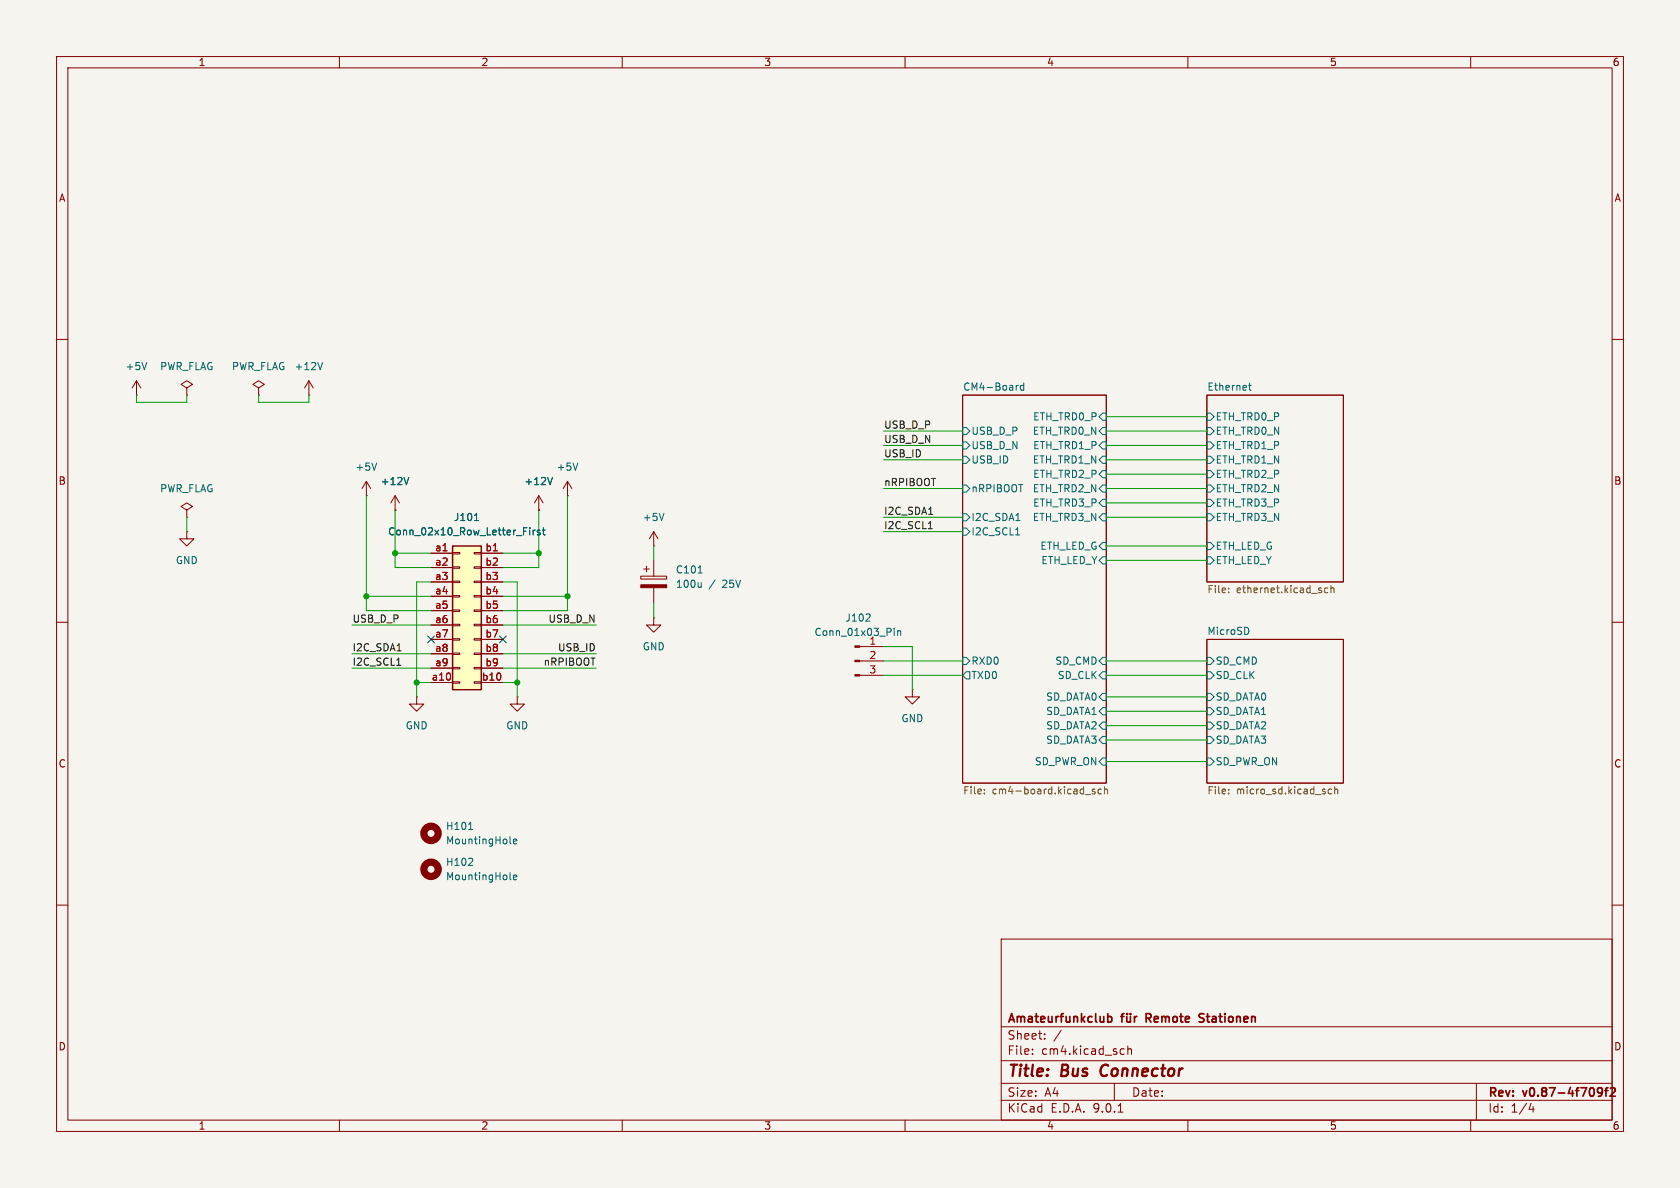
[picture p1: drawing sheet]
<svg xmlns="http://www.w3.org/2000/svg" width="297mm" height="210mm" viewBox="0 0 297 210" stroke-linecap="round" stroke-linejoin="round" font-family="sans-serif">
<path d="M0 0h297v210h-297z" fill="#f5f4ef" stroke="#f5f4ef" stroke-width=".18"/>
<g fill="none" stroke="#840000" stroke-width=".18">
<path d="M10 10h277v190h-277zM12 12h273v186h-273zM60 10v2M110 10v2M160 10v2M210 10v2M260 10v2M10 60h2M24.1 69.9h.1M24.1 67.3l-.7 1.3M24.1 67.3l.8 1.3M24.1 67.3v2.6"/>
<path d="M33 68.6l1-.7-1-.6-1 .6 1 .7v1.3M33 69.9h.1M45.7 68.6l1-.7-1-.6-1 .6 1 .7v1.3M45.7 69.9h.1M54.6 69.9h.1M54.6 67.3l-.8 1.3M54.6 67.3l.8 1.3M54.6 67.3v2.6M170.2 69.9h25.4v68.5h-25.4zM213.4 69.9h24.1v33h-24.1zM285 60h2M33 90.2l1-.7-1-.6-1 .6 1 .7v1.2"/>
<path d="M33 91.4h.1M33 94v1.3h1.3l-1.3 1.2-1.3-1.2h1.3M33 94h.1M64.8 87.6h.1M64.8 85.1l-.8 1.3M64.8 85.1l.7 1.3M64.8 85.1v2.5M69.8 90.2h.1M69.8 87.6l-.7 1.3M69.8 87.6l.8 1.3M69.8 87.6v2.6M95.2 90.2h.1"/>
<path d="M95.2 87.6l-.7 1.3M95.2 87.6l.8 1.3M95.2 87.6v2.6M100.3 87.6h.1M100.3 85.1l-.7 1.3M100.3 85.1l.8 1.3M100.3 85.1v2.5M115.6 96.5h.1M115.6 94v2.5M115.6 99.1v2.8M115.6 94l-.8 1.3M115.6 94l.7 1.3"/>
<path d="M10 110h2M113.3 101.9h4.6v.5h-4.6zM113.8 100.6h1M114.3 100.1v1M115.6 109.2v1.3h1.2l-1.2 1.3-1.3-1.3h1.3M115.6 109.2h.1M115.6 103.9v2.8M152 114.3h4.2M152 116.8h4.2M152 119.4h4.2M213.4 113h24.1v25.4h-24.1zM285 110h2"/>
<path d="M73.7 123.2v1.3h1.2l-1.2 1.2-1.3-1.2h1.3M73.7 123.2h.1M91.4 123.2v1.3h1.3l-1.3 1.2-1.2-1.2h1.2M91.4 123.2h.1M161.3 121.9v1.3h1.3l-1.3 1.3-1.3-1.3h1.3M161.3 121.9h.1M10 160h2M177 166h108v32h-108zM285 160h2M60 198v2M110 198v2M160 198v2"/>
<path d="M177 194.5h108M177 191.5h108M177 187.5h108M177 181.5h108M182.5 186.3v.1M182.5 185.5v.1M184.7 183.6v.1M184.7 182.8v.1M187.6 182.1l-1.3 2M197 191.5v3M197.7 196.6h.8M198.3 185.4l.4 .1"/>
<path d="M198.7 186.3l-.4 .1M199.4 185.5l.2-.1 .4 .1v.9M199.4 184.9v1.5M210 198v2M260 198v2M261 191.5v6.5M270.7 195l-.4 1.1h.9M271 195.6v1"/>
</g>
<g fill="none" stroke="#840000" stroke-width=".3">
<path d="M195.8 179.8l.5-.1 .3 .3v.4l-.2 .2h-.6M198.1 179.7h.6M198.7 179.2l-.4 .2v1.3M199.2 179.7l.1 .9 .3 .1 .2-.2M199.3 179.2v.1M199.8 179.2v.1M199.8 179.7v1M200.6 179.7v1M201 179.7l-.3 .1-.1 .2M202.6 180h.6M203.2 179.2h-.6v1.5M212.8 179.3l-.5-.1-.3 .3 .1 .3 .6 .2"/>
<path d="M212 180.6h.7M283.1 192.4h.1a1.26 1.26 0 0 1-.1 1.2M283.3 192.9l-.2 .2M283.7 192.8h.6M284.3 192.3l-.4 .2v1.3M284.7 192.4l.6-.1 .2 .1 .1 .3-1 1.1h1"/>
</g>
<path d="M194.8 188.5a1.27 1.27 0 0 0 0 1.6" fill="none" stroke="#840000" stroke-width=".4"/>
<g fill="none" stroke="#006464" stroke-width=".18">
<path d="M25.9 64.1l-.4 1.2M57 64.1l-.4 1.2M170.2 78.1h.6l.6 .6-.6 .7h-.6zM170.2 75.6h.6l.6 .6-.6 .6h-.6zM180 68.1l-.3 .1M181 68.2l-.4-.1-.2 .3 .1 .5h.5M181 67.7v1.3M194.9 73h.7v1.3h-.7l-.6-.6zM194.9 78.1h.7v1.3h-.7l-.6-.7zM194.9 75.6h.7v1.2h-.7l-.6-.6zM213.4 73h.6l.6 .7-.6 .6h-.6zM213.4 78.1h.6l.6 .6-.6 .7h-.6z"/>
<path d="M213.4 75.6h.6l.6 .6-.6 .6h-.6zM220.7 68.1h.5M220.9 67.7v1.1l.3 .2M66.6 81.9l-.4 1.2M72.3 84.4l-.5 1.3M97.7 84.4l-.5 1.3M102.1 81.9l-.4 1.2M117.4 90.7l-.4 1.3M170.2 85.7h.6l.6 .7-.6 .6h-.6zM170.2 90.8h.6l.6 .6-.6 .7h-.6zM170.2 93.3h.6l.6 .7-.6 .6h-.6zM170.2 80.6h.6l.6 .7-.6 .6h-.6z"/>
<path d="M179.5 94.6h.8M179.6 92h.7M194.9 95.9h.7v1.3h-.7l-.6-.7zM194.9 98.4h.7v1.3h-.7l-.6-.6zM194.9 83.2h.7v1.3h-.7l-.6-.7zM194.9 88.3h.7v1.2h-.7l-.6-.6zM194.9 80.6h.7v1.3h-.7l-.6-.6zM194.9 85.7h.7v1.3h-.7l-.6-.6zM194.9 90.8h.7v1.3h-.7l-.6-.7zM213.4 95.9h.6l.6 .6-.6 .7h-.6zM213.4 98.4h.6l.6 .7-.6 .6h-.6zM213.4 83.2h.6l.6 .6-.6 .7h-.6z"/>
<path d="M213.4 88.3h.6l.6 .6-.6 .6h-.6zM213.4 80.6h.6l.6 .7-.6 .6h-.6zM213.4 85.7h.6l.6 .7-.6 .6h-.6zM213.4 90.8h.6l.6 .6-.6 .7h-.6zM123.4 101.3h.7M124 103v.8M124 103.7l-.2 .1M153.7 108.6l.1 .2v.3l-.8 .7h.8M158.1 111.1v.1M158.1 111.5v.8M158.7 111.5v.8M158.7 111.6l.2-.1 .3 .1v.7"/>
<path d="M170.2 116.2h.6l.6 .6-.6 .7h-.6zM170.8 118.7h.6v1.3h-.6l-.6-.6zM194.9 116.2h.7v1.3h-.7l-.6-.7zM194.9 118.7h.7v1.3h-.7l-.6-.6zM213.4 118.7h.6l.6 .7-.6 .6h-.6zM213.4 116.2h.6l.6 .6-.6 .7h-.6zM220.7 111.1l.1 .3-.1 .6M194.9 122.6h.7v1.2h-.7l-.6-.6zM194.9 130.2h.7v1.2h-.7l-.6-.6zM194.9 125.1h.7v1.3h-.7l-.6-.7zM194.9 127.6h.7v1.3h-.7l-.6-.6zM194.9 134h.7v1.3h-.7l-.6-.7z"/>
<path d="M213.4 134h.6l.6 .6-.6 .7h-.6zM213.4 125.1h.6l.6 .6-.6 .7h-.6zM213.4 122.6h.6l.6 .6-.6 .6h-.6zM213.4 127.6h.6l.6 .7-.6 .6h-.6zM213.4 130.2h.6l.6 .6-.6 .6h-.6zM82.8 153h.8M82.8 146.6h.8M83.5 151.8v.5M90.2 155.3l.1 .2M90.2 149l.1 .2M90.8 155.1l.6-.1-.1-.3h-.4l-.1 .2v.6h.5M90.8 148.7l.6-.1-.1-.2-.4-.1-.1 .2v.6h.5"/>
</g>
<g fill="none" stroke="#725600" stroke-width=".18">
<path d="M217.2 104.7v.1M217.2 104v.1M234.7 104l-.3-.1-.3 .3 .2 .5h.4M235.3 104.1l.2-.2 .3 .1v.8M235.3 103.5v1.3M174 139.6v.1M193.6 139.6l-.3-.1-.2 .2v.2l.5 .1v.3h-.5M194.7 139.6l-.4-.1-.2 .2 .1 .6h.5M195.3 139.6l.1-.1 .3 .1 .1 .7M195.3 139.1v1.2M217.2 139.6v.1M235.4 139.6l-.3-.1-.3 .2 .1 .6h.5"/>
<path d="M236 139.6l.1-.1 .3 .1 .1 .7M236 139.1v1.2M174 140.2v.1M191.9 140.5h.9M217.2 140.2v.1"/>
</g>
<g fill="none" stroke="#840000" stroke-width="1.3">
<circle cx="76.2" cy="153.7" r="1.27"/>
<circle cx="76.2" cy="147.3" r="1.27"/>
</g>
<g fill="#840000" stroke="#840000" stroke-width=".18">
<path d="M113.3 103.4h4.6v.5h-4.6z"/>
<path d="M151.1 114.2h.9v.2h-.9z"/>
<path d="M151.1 116.7h.9v.3h-.9z"/>
<path d="M151.1 119.3h.9v.2h-.9z"/>
</g>
<path d="M80 96.5h5.1v25.4h-5.1z" fill="#ffffc2"/>
<path d="M80 96.5h5.1v25.4h-5.1z" fill="none" stroke="#840000" stroke-width=".25"/>
<g fill="none" stroke="#840000" stroke-width=".18">
<path d="M69.8 90.2h.1M76.2 97.8h3.8M80 97.7h1.3v.2h-1.3zM83.8 97.7h1.3v.2h-1.3zM85.1 97.8h3.8M95.2 90.2h.1M76.2 100.3h3.8M76.2 102.9h3.8M76.2 105.4h3.8M76.2 108h3.8M76.2 110.5h3.8M76.2 113h3.8"/>
<path d="M76.2 115.6h3.8M76.2 118.1h3.8M80 100.2h1.3v.3h-1.3zM80 102.7h1.3v.3h-1.3zM80 105.3h1.3v.2h-1.3zM80 107.8h1.3v.3h-1.3zM80 110.4h1.3v.2h-1.3zM80 112.9h1.3v.3h-1.3zM80 115.4h1.3v.3h-1.3zM80 118h1.3v.2h-1.3zM83.8 100.2h1.3v.3h-1.3zM83.8 102.7h1.3v.3h-1.3z"/>
<path d="M83.8 105.3h1.3v.2h-1.3zM83.8 107.8h1.3v.3h-1.3zM83.8 110.4h1.3v.2h-1.3zM83.8 112.9h1.3v.3h-1.3zM83.8 115.4h1.3v.3h-1.3zM83.8 118h1.3v.2h-1.3zM85.1 100.3h3.8M85.1 102.9h3.8M85.1 105.4h3.8M85.1 108h3.8M85.1 110.5h3.8M85.1 113h3.8"/>
<path d="M85.1 115.6h3.8M85.1 118.1h3.8M76.2 120.7h3.8M80 120.5h1.3v.3h-1.3zM83.8 120.5h1.3v.3h-1.3zM85.1 120.7h3.8"/>
</g>
<path d="M72.3 84.4l-.5 1.3M83.9 92h.7M93.6 93.3v.1M93.6 93.7v.9M94.3 93.7v.9M94.6 93.7l-.3 .3M95.5 93.8l-.3-.1-.2 .2v.2l.5 .1v.3h-.5M95.9 93.7h.5M96.1 93.3v1.1l.3 .2M97.7 84.4l-.5 1.3" fill="none" stroke="#006464" stroke-width=".18"/>
<path d="M164.1 93.5h.7M164.2 90.9h.7M70.1 117.6h.8M70.2 115.1h.7" fill="none" stroke="#0f0f0f" stroke-width=".18"/>
<g fill="none" stroke="#009600" stroke-width=".18">
<path d="M24.1 69.9v1.2h8.9v-1.2M45.7 69.9v1.2h8.9v-1.2M156.2 78.7h14M156.2 76.2h14M195.6 78.7h17.8M195.6 76.2h17.8M195.6 73.7h17.8M33 91.4v2.6M64.8 87.6v20.4h11.4M69.8 90.2v10.1h6.4M69.8 97.8h6.4M88.9 97.8h6.3"/>
<path d="M95.2 90.2v10.1h-6.3M100.3 87.6v20.4h-11.4M115.6 96.5v2.6M156.2 91.4h14M156.2 86.4h14M156.2 81.3h14M156.2 94h14M195.6 91.4h17.8M195.6 86.4h17.8M195.6 81.3h17.8M195.6 83.8h17.8M195.6 88.9h17.8"/>
<path d="M195.6 96.5h17.8M195.6 99.1h17.8M62.2 115.6h14M62.2 118.1h14M62.2 110.5h14M64.8 105.4h11.4M76.2 102.9h-2.5v20.3M88.9 115.6h16.5M88.9 118.1h16.5M88.9 110.5h16.5M88.9 102.9h2.5v20.3M88.9 105.4h11.4"/>
<path d="M115.6 106.7v2.5M156.2 116.8h14M156.2 119.4h14M156.2 114.3h5.1v7.6M195.6 116.8h17.8M195.6 119.4h17.8M73.7 120.7h2.5M88.9 120.7h2.5M195.6 125.7h17.8M195.6 130.8h17.8M195.6 123.2h17.8M195.6 128.3h17.8"/>
<path d="M195.6 134.6h17.8"/>
</g>
<path d="M75.6 112.4l1.2 1.2M76.8 112.4l-1.2 1.2M88.3 112.4l1.2 1.2M89.5 112.4l-1.2 1.2" fill="none" stroke="#000084" stroke-width=".18"/>
<g fill="#009600" stroke="#009600" stroke-width=".18">
<circle cx="73.7" cy="120.7" r=".46"/>
<circle cx="95.2" cy="97.8" r=".46"/>
<circle cx="100.3" cy="105.4" r=".46"/>
<circle cx="91.4" cy="120.7" r=".46"/>
<circle cx="69.8" cy="97.8" r=".46"/>
<circle cx="64.8" cy="105.4" r=".46"/>
</g>
<g font-size="2.8" fill="#840000">
<text x="178" y="190.9">Title:</text>
<text x="187.7" y="190.9">Bus</text>
<text x="195.4" y="190.9">Connector</text>
</g>
<g font-size="2.1" fill="#840000">
<text x="178" y="184">Sheet:</text>
<text x="178" y="181.2">Amateurfunkclub</text>
<text x="203.3" y="181.2">Remote</text>
<text x="213.3" y="181.2">Stationen</text>
<text x="178" y="186.7">File:</text>
<text x="184.1" y="186.7">cm4.kicad_sch</text>
<text x="178" y="196.9">KiCad</text>
<text x="178" y="194.1">Size:</text>
<text x="184.7" y="194.1">A4</text>
<text x="185.7" y="196.9">E.D.A.</text>
<text x="193.3" y="196.9">9.0.1</text>
<text x="200" y="194.1">Date:</text>
<text x="263" y="194.3">Rev:</text>
<text x="263" y="196.9">Id:</text>
<text x="267.1" y="196.9">1/4</text>
<text x="269.4" y="194.3">v0.87-4f709f2</text>
</g>
<g font-size="1.8" fill="#840000">
<text x="35" y="11.9">1</text>
<text x="85" y="11.9">2</text>
<text x="135" y="11.9">3</text>
<text x="185" y="11.9">4</text>
<text x="235" y="11.9">5</text>
<text x="285" y="11.9">6</text>
<text x="10.3" y="35.9">A</text>
<text x="285.3" y="35.9">A</text>
<text x="10.3" y="85.9">B</text>
<text x="285.3" y="85.9">B</text>
<text x="10.3" y="135.9">C</text>
<text x="285.3" y="135.9">C</text>
<text x="10.3" y="185.9">D</text>
<text x="285.3" y="185.9">D</text>
<text x="35" y="199.9">1</text>
<text x="85" y="199.9">2</text>
<text x="135" y="199.9">3</text>
<text x="185" y="199.9">4</text>
<text x="235" y="199.9">5</text>
<text x="285" y="199.9">6</text>
</g>
<g font-size="1.8" fill="#006464">
<text x="22.1" y="65.6">+5V</text>
<text x="28.2" y="65.6">PWR_FLAG</text>
<text x="40.9" y="65.6">PWR_FLAG</text>
<text x="52" y="65.6">+12V</text>
<text x="170.2" y="69.1">CM4-Board</text>
<text x="213.4" y="69.1">Ethernet</text>
<text x="171.6" y="77.1">USB_D_P</text>
<text x="182.5" y="77.1">ETH_TRD0_N</text>
<text x="182.5" y="74.5">ETH_TRD0_P</text>
<text x="214.8" y="74.5">ETH_TRD0_P</text>
<text x="214.8" y="77.1">ETH_TRD0_N</text>
<text x="62.7" y="83.4">+5V</text>
<text x="98.3" y="83.4">+5V</text>
<text x="171.6" y="82.1">USB_ID</text>
<text x="171.6" y="79.6">USB_D_N</text>
<text x="182.5" y="82.1">ETH_TRD1_N</text>
<text x="182.5" y="79.6">ETH_TRD1_P</text>
<text x="214.8" y="79.6">ETH_TRD1_P</text>
<text x="214.8" y="82.1">ETH_TRD1_N</text>
<text x="28.2" y="87.2">PWR_FLAG</text>
<text x="67.2" y="86">+12V</text>
<text x="92.6" y="86">+12V</text>
<text x="171.6" y="87.2">nRPIBOOT</text>
<text x="182.5" y="87.2">ETH_TRD2_N</text>
<text x="182.5" y="84.7">ETH_TRD2_P</text>
<text x="182.5" y="89.8">ETH_TRD3_P</text>
<text x="214.8" y="84.7">ETH_TRD2_P</text>
<text x="214.8" y="89.8">ETH_TRD3_P</text>
<text x="214.8" y="87.2">ETH_TRD2_N</text>
<text x="68.5" y="94.8">Conn_02x10_Row_Letter_First</text>
<text x="80.2" y="92.3">J101</text>
<text x="113.5" y="92.3">+5V</text>
<text x="171.6" y="92.3">I2C_SDA1</text>
<text x="171.6" y="94.8">I2C_SCL1</text>
<text x="182.5" y="92.3">ETH_TRD3_N</text>
<text x="214.8" y="92.3">ETH_TRD3_N</text>
<text x="31" y="99.9">GND</text>
<text x="119.4" y="101.6">C101</text>
<text x="183.8" y="97.4">ETH_LED_G</text>
<text x="184" y="99.9">ETH_LED_Y</text>
<text x="214.8" y="97.4">ETH_LED_G</text>
<text x="214.8" y="99.9">ETH_LED_Y</text>
<text x="119.4" y="104.1">100u</text>
<text x="125.3" y="104.1">/</text>
<text x="127.8" y="104.1">25V</text>
<text x="143.9" y="112.6">Conn_01x03_Pin</text>
<text x="149.4" y="110.1">J102</text>
<text x="213.4" y="112.3">MicroSD</text>
<text x="113.5" y="115.2">GND</text>
<text x="153.6" y="114">1</text>
<text x="171.6" y="117.7">RXD0</text>
<text x="186.5" y="117.7">SD_CMD</text>
<text x="214.8" y="117.7">SD_CMD</text>
<text x="171.6" y="120.2">TXD0</text>
<text x="184.8" y="124.1">SD_DATA0</text>
<text x="186.9" y="120.2">SD_CLK</text>
<text x="214.8" y="120.2">SD_CLK</text>
<text x="214.8" y="124.1">SD_DATA0</text>
<text x="71.6" y="129.1">GND</text>
<text x="89.4" y="129.1">GND</text>
<text x="159.3" y="127.9">GND</text>
<text x="184.8" y="131.7">SD_DATA3</text>
<text x="184.8" y="126.6">SD_DATA1</text>
<text x="184.8" y="129.1">SD_DATA2</text>
<text x="214.8" y="126.6">SD_DATA1</text>
<text x="214.8" y="129.1">SD_DATA2</text>
<text x="214.8" y="131.7">SD_DATA3</text>
<text x="182.8" y="135.5">SD_PWR_ON</text>
<text x="214.8" y="135.5">SD_PWR_ON</text>
<text x="78.7" y="146.9">H101</text>
<text x="78.7" y="149.5">MountingHole</text>
<text x="78.7" y="153.3">H102</text>
<text x="78.7" y="155.8">MountingHole</text>
</g>
<g font-size="1.8" fill="#0f0f0f">
<text x="156.2" y="75.9">USB_D_P</text>
<text x="156.2" y="80.9">USB_ID</text>
<text x="156.2" y="78.4">USB_D_N</text>
<text x="156.2" y="86">nRPIBOOT</text>
<text x="156.2" y="91.1">I2C_SDA1</text>
<text x="156.2" y="93.6">I2C_SCL1</text>
<text x="62.2" y="110.1">USB_D_P</text>
<text x="96.9" y="110.1">USB_D_N</text>
<text x="62.2" y="115.2">I2C_SDA1</text>
<text x="62.2" y="117.8">I2C_SCL1</text>
<text x="96" y="117.8">nRPIBOOT</text>
<text x="98.6" y="115.2">USB_ID</text>
</g>
<g font-size="1.8" fill="#a90000">
<text x="76.8" y="97.5">a1</text>
<text x="76.8" y="100.1">a2</text>
<text x="85.7" y="97.5">b1</text>
<text x="85.7" y="100.1">b2</text>
<text x="76.8" y="102.6">a3</text>
<text x="76.8" y="105.2">a4</text>
<text x="76.8" y="107.7">a5</text>
<text x="85.7" y="102.6">b3</text>
<text x="85.7" y="105.2">b4</text>
<text x="85.7" y="107.7">b5</text>
<text x="76.8" y="110.2">a6</text>
<text x="76.8" y="112.8">a7</text>
<text x="85.7" y="110.2">b6</text>
<text x="85.7" y="112.8">b7</text>
<text x="76.8" y="115.3">a8</text>
<text x="76.8" y="117.9">a9</text>
<text x="85.7" y="115.3">b8</text>
<text x="85.7" y="117.9">b9</text>
<text x="153.6" y="116.6">2</text>
<text x="153.6" y="119.1">3</text>
<text x="76.2" y="120.4">a10</text>
<text x="85.1" y="120.4">b10</text>
</g>
<g font-size="1.8" fill="#725600">
<text x="213.4" y="105.2">File:</text>
<text x="218.6" y="105.2">ethernet.kicad_sch</text>
<text x="170.2" y="140.7">File:</text>
<text x="175.4" y="140.7">cm4-board.kicad_sch</text>
<text x="213.4" y="140.7">File:</text>
<text x="218.6" y="140.7">micro_sd.kicad_sch</text>
</g>
</svg>
